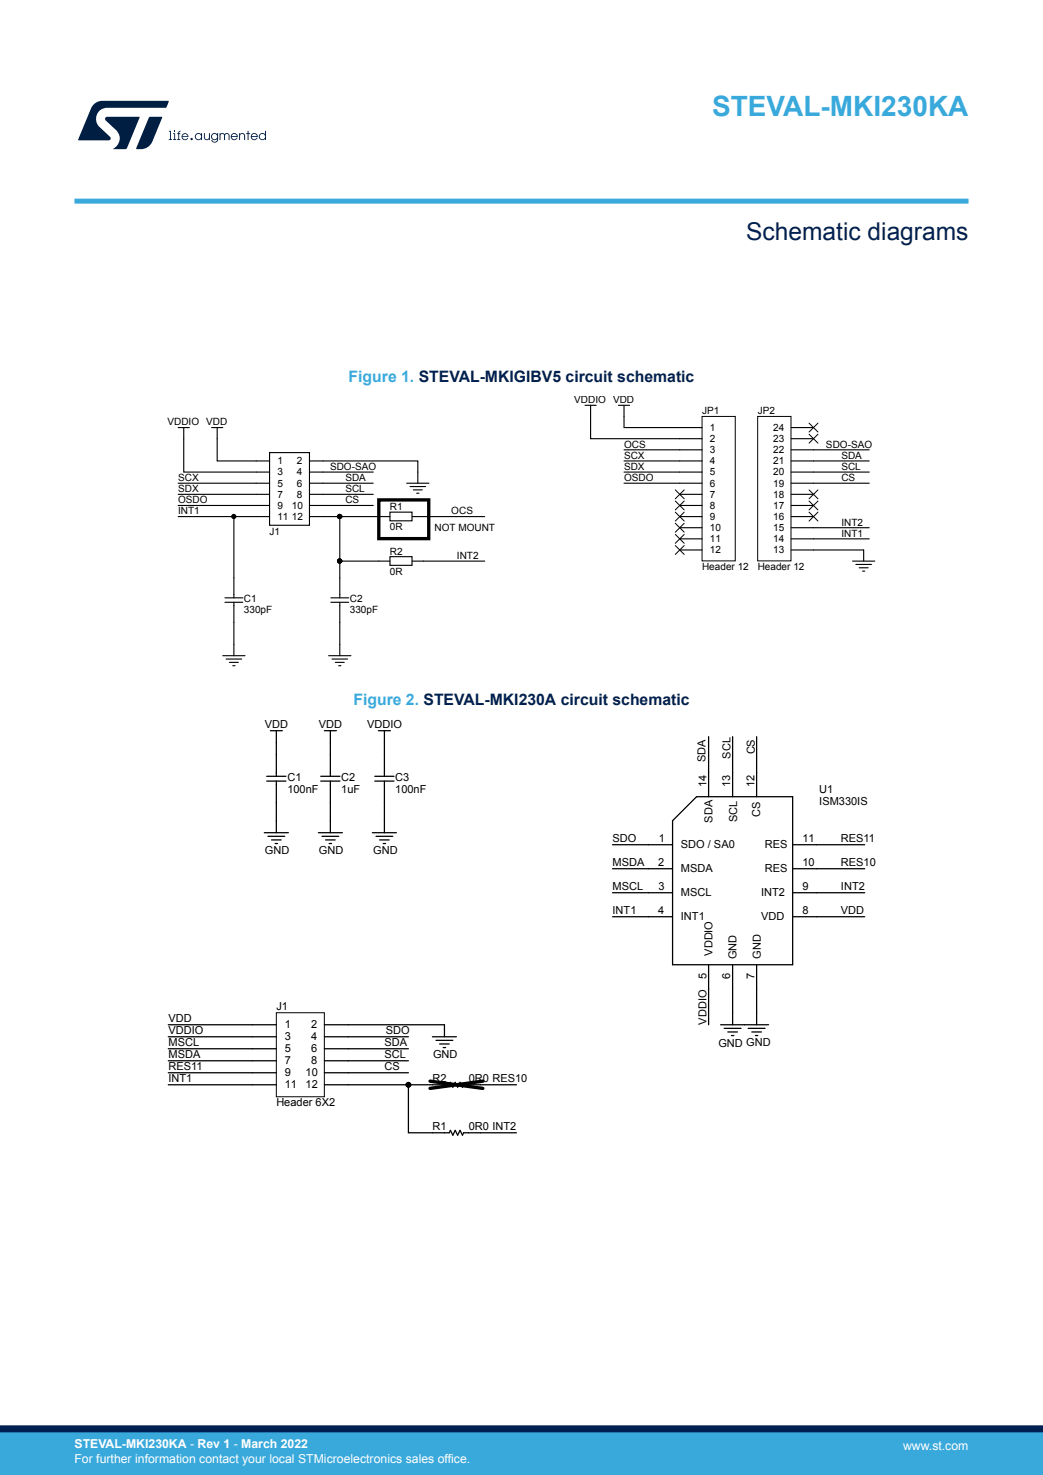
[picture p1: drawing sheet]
<svg xmlns="http://www.w3.org/2000/svg" width="210mm" height="297mm" viewBox="0 0 210 297" stroke-linecap="round" stroke-linejoin="round" font-family="sans-serif">
<g fill="none" stroke="#000" stroke-width=".2">
<path d="M136 98.6l1.8 1.8M137.8 98.6l-1.8 1.8M141.4 83.9h6.6v29h-6.6zM152.6 83.9h6.7v29h-6.7zM162.9 85.2l1.8 1.8M162.9 87.4l1.8 1.8M162.9 98.6l1.8 1.8M164.7 85.2l-1.8 1.8M164.7 87.4l-1.8 1.8M164.7 98.6l-1.8 1.8M136 100.9l1.8 1.8M136 103.1l1.8 1.8"/>
<path d="M136 105.4l1.8 1.8M136 107.6l1.8 1.8M136 109.8l1.8 1.8M137.8 100.9l-1.8 1.8M137.8 103.1l-1.8 1.8M137.8 105.4l-1.8 1.8M137.8 107.6l-1.8 1.8M137.8 109.8l-1.8 1.8M162.9 100.9l1.8 1.8M162.9 103.1l1.8 1.8M164.7 100.9l-1.8 1.8M164.7 103.1l-1.8 1.8"/>
<path d="M55.6 203.9h9.7v16.9h-9.7z"/>
<circle cx="47.1" cy="104" r=".43"/>
<circle cx="68.4" cy="113" r=".43"/>
<circle cx="68.4" cy="104" r=".43"/>
<circle cx="82.2" cy="218.4" r=".48"/>
</g>
<g fill="none" stroke="#000" stroke-width=".22">
<path d="M35.9 97.3h18.4M35.9 86.1h2.2M35.9 99.5h18.4M37 86.1v9h17.3M42.6 86.1h2.2M43.7 86.1v6.7h10.6M54.3 91.1h8v14.7h-8zM62.4 92.8h21.7v4.5M62.4 95.1h12.7M62.4 97.3h12.7M62.4 99.5h12.7M81.9 97.3h4.5"/>
<path d="M82.6 98h3.1M83.2 98.6h1.8M83.9 99.3h.4M117.8 81.6h2.2M118.9 81.6v6.7h22.5M124.5 81.6h2.3M125.6 90.6h15.8M125.6 92.8h15.8M125.6 95.1h15.8M125.6 97.3h15.8M125.6 81.6v4.5h15.8M136.9 99.5h4.5"/>
<path d="M159.3 86.1h4.5M159.3 88.3h4.5M159.3 90.6h15.7M159.3 92.8h15.7M159.3 95.1h15.7M159.3 97.3h15.7M159.3 99.5h4.5M35.9 101.8h18.4M35.9 104h18.4M47.1 104v16.4M62.4 101.8h12.7M62.4 104h16.1"/>
<path d="M68.4 104v16.4M68.4 113h10.1M78.5 103.1h4.5v1.8h-4.5zM78.5 112.1h4.5v1.7h-4.5zM83 104h14.6M83 113h14.6M136.9 101.8h4.5M136.9 104h4.5M136.9 106.3h4.5M136.9 108.5h4.5M136.9 110.7h4.5M159.3 101.8h4.5"/>
<path d="M159.3 104h4.5M159.3 106.3h15.7M159.3 108.5h15.7M159.3 110.7h14.6v2.3M171.6 113h4.5M172.3 113.7h3.2M173 114.3h1.8M173.7 115h.4M44.8 132h4.5M45.3 120.4h3.6M45.3 121.3h3.6M45.5 132.7h3.2"/>
<path d="M46.2 133.4h1.8M46.9 134h.4M47.1 121.3v10.7M66.2 132h4.5M66.6 121.3h3.6M66.6 120.4h3.6M66.8 132.7h3.2M67.5 133.4h1.8M68.2 134h.4M68.4 121.3v10.7"/>
</g>
<g fill="#000">
<circle cx="47.1" cy="104" r=".43"/>
<circle cx="68.4" cy="113" r=".43"/>
<circle cx="68.4" cy="104" r=".43"/>
<circle cx="82.2" cy="218.4" r=".48"/>
</g>
<path d="M76.3 100.7h10v7.8h-10z" fill="none" stroke="#000" stroke-width=".67"/>
<g fill="none" stroke="#000" stroke-width=".26">
<path d="M53.7 156.3h3.9M53.7 157.3h3.9M54.4 147.1h2.4M55.6 147.1v9.2M55.6 157.3v10.4M64.6 157.3h3.9M64.6 156.3h3.9M65.3 147.1h2.4M66.5 147.1v9.2M66.5 157.3v10.4M75.5 157.3h3.8M75.5 156.3h3.8"/>
<path d="M76.2 147.1h2.4M77.4 147.1v9.2M77.4 157.3v10.4M142.7 148.3v12.1M147.5 148.3v12.1M152.3 148.3v12.1M53.2 167.7h4.9M53.9 168.4h3.4M54.7 169.1h1.9M55.4 169.8h.5M64.1 167.7h4.8M64.8 168.4h3.4"/>
<path d="M65.5 169.1h2M66.3 169.8h.5M75 167.7h4.8M75.7 168.4h3.4M76.4 169.1h2M77.2 169.8h.4M123.3 170.1h12.1M123.3 174.9h12.1M123.3 179.8h12.1M135.4 165.3l4.9-4.9h19.3v33.9h-24.2zM159.6 170.1h14.5M159.6 174.9h14.5"/>
<path d="M159.6 179.8h14.5M123.3 184.6h12.1M142.7 194.3v12M147.5 194.3v12M152.3 194.3v12M159.6 184.6h14.5M33.9 208.8h21.7M33.9 206.3h21.7M33.9 211.2h21.7M33.9 213.6h21.7M33.9 216h21.7M33.9 218.4h21.7"/>
<path d="M65.3 218.4h16.9v9.7h8.3l.2-.5 .5 1 .5-1 .4 1 .5-1 .5 1 .3-.5h10.6M65.3 208.8h16.9M65.3 206.3h24.2v2.5M65.3 211.2h16.9M65.3 213.6h16.9M65.3 216h16.9M82.2 218.4h8.3l.2-.5 .5 1 .5-1 .4 1 .5-1 .5 1 .3-.5h10.6M87.1 208.8h4.8M87.8 209.5h3.4M88.5 210.2h2M89.2 210.9h.5M145.1 206.3h9.7"/>
<path d="M145.8 207.1h3.4M146.5 207.8h2M147.3 208.5h.4M150.6 207.1h3.4M151.4 207.8h1.9M152.1 208.5h.5"/>
</g>
<path d="M86.6 217.7l10.6 1.5M97.2 217.7l-10.6 1.5" fill="none" stroke="#000" stroke-width=".68"/>
<path d="M15 40.5h180" fill="none" stroke="#39a9dc" stroke-width="1"/>
<g fill="#001e41">
<path d="M18.9 21a2.45 2.45 0 0 1 1.7-.7h13.2l.2 .1-.6 1.3h-11.7a2.24 2.24 0 0 0-2.2 1.3 2.24 2.24 0 0 0 .4 2.5l2.2 2 .2 .3-.2 .4h-6.3l2.6-6.4z"/>
<path d="M30 23.6l2.5-.1 .2 .1-2 4.9a2.6 2.6 0 0 1-3.3 1.4z"/>
<path d="M21.4 23.6l6.6-.1 .1 .2-2.6 6.2-2.8 .1a2.37 2.37 0 0 0 .7-3.8l-2.1-1.9-.1-.3z"/>
<path d="M41.1 26.8h.1v.8a.42 .42 0 0 0 .5 .5 .42 .42 0 0 0 .4-.6v-.7h.2v1.4h-.2v-.2a.57 .57 0 0 1-.7 .2 .57 .57 0 0 1-.3-.6z"/>
<path d="M44.2 26.8h.2v.2l.5-.2 .3 .2 .5-.2a.54 .54 0 0 1 .5 .6v.8h-.2v-.8a.37 .37 0 0 0-.3-.4 .37 .37 0 0 0-.4 .4v.8h-.2v-.8a.37 .37 0 0 0-.3-.4 .37 .37 0 0 0-.4 .4v.8h-.2z"/>
<path d="M48.1 26.8h.2v.2a.59 .59 0 0 1 .7-.2 .59 .59 0 0 1 .4 .6v.8h-.2v-.8a.42 .42 0 0 0-.5-.4 .42 .42 0 0 0-.4 .4v.8h-.2z"/>
<path d="M49.9 26.3h.1v.5h.4v.2h-.4v1.2h-.1v-1.2h-.3v-.2h.3z"/>
<path d="M35 26.3h.2v.3h-.2z"/>
<path d="M34 26.3h.4v1.7h.2v.2h-.6v-.2h.2v-1.5h-.2z"/>
<path d="M34.9 26.8h.4v1.2h.2v.2h-.6v-.2h.2v-1h-.2z"/>
<path d="M36 26.4l.3-.1-.2 .5h.2v.2h-.2v1h.2v.2h-.6v-.2h.2v-1h-.2v-.2h.2z"/>
<path d="M39.4 27.5a.55 .55 0 0 1 1.1 0 .55 .55 0 0 1-1.1 0zM39.4 27a.72 .72 0 0 0 .1 1 .72 .72 0 0 0 1 0v.2h.2v-1.4h-.2v.2l-.5-.2z"/>
<path d="M42.7 27.5a.54 .54 0 0 1 1 0 .54 .54 0 0 1-1 0zM42.7 27a.71 .71 0 0 0 0 1 .71 .71 0 0 0 1 0 .51 .51 0 0 1-.4 .5 .51 .51 0 0 1-.6-.3h-.2a.7 .7 0 0 0 .8 .5 .7 .7 0 0 0 .6-.7v-1.2h-.2v.2l-.5-.2z"/>
<path d="M46.8 27.2a.52 .52 0 0 1 .5-.2 .52 .52 0 0 1 .4 .4h-1.1zM46.7 27a.72 .72 0 0 0 .1 1.1 .72 .72 0 0 0 1-.4h-.2a.52 .52 0 0 1-.5 .3 .52 .52 0 0 1-.5-.4h1.3a.72 .72 0 0 0-.4-.7 .72 .72 0 0 0-.8 .1z"/>
<path d="M50.8 27.2a.52 .52 0 0 1 .5-.2 .52 .52 0 0 1 .4 .4h-1zM50.7 27a.72 .72 0 0 0 .1 1.1 .72 .72 0 0 0 1.1-.4h-.2a.52 .52 0 0 1-.6 .3 .52 .52 0 0 1-.4-.4h1.2a.72 .72 0 0 0-.4-.7 .72 .72 0 0 0-.8 .1z"/>
<path d="M52.3 27.5a.55 .55 0 0 1 1.1 0 .55 .55 0 0 1-1.1 0zM52.3 27a.72 .72 0 0 0 0 1 .72 .72 0 0 0 1.1 0v.2h.2v-1.9h-.2v.7l-.6-.2z"/>
<path d="M36.8 27.2a.52 .52 0 0 1 .6-.2 .52 .52 0 0 1 .4 .4h-1.1zM36.8 27a.7 .7 0 0 0 .1 1.1 .7 .7 0 0 0 1-.3l-.3 .1a.52 .52 0 0 1-.9-.3l1.3-.1a.7 .7 0 0 0-.5-.6 .7 .7 0 0 0-.7 .1z"/>
<circle cx="38.6" cy="28" r=".24"/>
</g>
<g fill="#39a9dc">
<path d="M0 288.4h210v8.6h-210z" fill-rule="evenodd"/>
<path d="M-.1 288.4h210.2v6.9h-210.2z" fill-rule="evenodd"/>
</g>
<path d="M0 287.7h210" fill="none" stroke="#002052" stroke-width="1.4"/>
<text font-size="5.6" fill="#39a9dc" x="143.4" y="23.4">STEVAL-MKI230KA</text>
<text font-size="4.9" fill="#002052" x="150.3" y="48.4">Schematic diagrams</text>
<g font-size="3.2" fill="#39a9dc">
<text x="70.2" y="76.8">Figure 1. STEVAL-MKIGIBV5 circuit schematic</text>
<text x="71.2" y="142">Figure 2. STEVAL-MKI230A circuit schematic</text>
</g>
<g font-size="2.5" fill="#fff">
<text x="15" y="291.6">STEVAL-MKI230KA - Rev 1 - March 2022</text>
<text x="181.8" y="291.9">www.st.com</text>
<text x="15" y="294.6">For further information contact your local STMicroelectronics sales office.</text>
</g>
<g font-size="2.2">
<text x="53.3" y="146.6">VDD</text>
<text x="64.2" y="146.6">VDD</text>
<text x="73.9" y="146.6">VDDIO</text>
<text x="142" y="153.5" transform="rotate(-90 142 153.5)">SDA</text>
<text x="147.1" y="152.8" transform="rotate(-90 147.1 152.8)">SCL</text>
<text x="152" y="151.9" transform="rotate(-90 152 151.9)">CS</text>
<text x="57.9" y="159.7">100nF</text>
<text x="57.9" y="157.3">C1</text>
<text x="68.7" y="159.7">1uF</text>
<text x="68.7" y="157.3">C2</text>
<text x="79.6" y="159.7">100nF</text>
<text x="79.6" y="157.3">C3</text>
<text x="142.2" y="158.5" transform="rotate(-90 142.2 158.5)">14</text>
<text x="147" y="158.5" transform="rotate(-90 147 158.5)">13</text>
<text x="151.9" y="158.5" transform="rotate(-90 151.9 158.5)">12</text>
<text x="165" y="159.7">U1</text>
<text x="143.4" y="165.7" transform="rotate(-90 143.4 165.7)">SDA</text>
<text x="148.4" y="165.5" transform="rotate(-90 148.4 165.5)">SCL</text>
<text x="153.1" y="164.6" transform="rotate(-90 153.1 164.6)">CS</text>
<text x="165" y="162.1">ISM330IS</text>
<text x="53.3" y="172">GND</text>
<text x="64.2" y="172">GND</text>
<text x="75.1" y="172">GND</text>
<text x="123.3" y="169.6">SDO</text>
<text x="132.7" y="169.6">1</text>
<text x="137.1" y="170.8">SDO / SA0</text>
<text x="154" y="170.8">RES</text>
<text x="161.5" y="169.6">11</text>
<text x="169.3" y="169.6">RES11</text>
<text x="123.3" y="179.2">MSCL</text>
<text x="123.3" y="174.4">MSDA</text>
<text x="132.5" y="174.4">2</text>
<text x="132.6" y="179.2">3</text>
<text x="137.1" y="175.6">MSDA</text>
<text x="154" y="175.6">RES</text>
<text x="161.5" y="179.2">9</text>
<text x="161.5" y="174.4">10</text>
<text x="169.3" y="174.4">RES10</text>
<text x="169.3" y="179.2">INT2</text>
<text x="123.3" y="184.1">INT1</text>
<text x="132.5" y="184.1">4</text>
<text x="137.1" y="180.4">MSCL</text>
<text x="137.1" y="185.3">INT1</text>
<text x="153.3" y="185.3">VDD</text>
<text x="153.3" y="180.4">INT2</text>
<text x="161.5" y="184.1">8</text>
<text x="169.3" y="184.1">VDD</text>
<text x="142.2" y="197.2" transform="rotate(-90 142.2 197.2)">5</text>
<text x="143.4" y="192.6" transform="rotate(-90 143.4 192.6)">VDDIO</text>
<text x="147" y="197.2" transform="rotate(-90 147 197.2)">6</text>
<text x="148.3" y="193.1" transform="rotate(-90 148.3 193.1)">GND</text>
<text x="151.9" y="197.2" transform="rotate(-90 151.9 197.2)">7</text>
<text x="153.2" y="193" transform="rotate(-90 153.2 193)">GND</text>
<text x="55.6" y="203.4">J1</text>
<text x="33.9" y="205.8">VDD</text>
<text x="33.9" y="208.3">VDDIO</text>
<text x="57.4" y="207.1">1</text>
<text x="57.4" y="209.5">3</text>
<text x="62.7" y="207.1">2</text>
<text x="62.7" y="209.5">4</text>
<text x="77.7" y="208.3">SDO</text>
<text x="142.2" y="206.3" transform="rotate(-90 142.2 206.3)">VDDIO</text>
<text x="33.9" y="210.7">MSCL</text>
<text x="33.9" y="213.1">MSDA</text>
<text x="33.9" y="215.5">RES11</text>
<text x="57.4" y="211.9">5</text>
<text x="57.4" y="214.3">7</text>
<text x="62.7" y="211.9">6</text>
<text x="62.7" y="214.3">8</text>
<text x="77.4" y="210.7">SDA</text>
<text x="77.4" y="213.1">SCL</text>
<text x="77.4" y="215.5">CS</text>
<text x="87.2" y="213.1">GND</text>
<text x="144.6" y="210.7">GND GND</text>
<text x="33.9" y="217.9">INT1</text>
<text x="57.4" y="216.7">9</text>
<text x="57.4" y="219.1">11</text>
<text x="61.5" y="216.7">10</text>
<text x="61.5" y="219.1">12</text>
<text x="87.1" y="217.9">R2</text>
<text x="94.4" y="217.9">0R0 RES10</text>
<text x="55.6" y="222.7">Header 6X2</text>
<text x="87.1" y="227.6">R1</text>
<text x="94.4" y="227.6">0R0 INT2</text>
</g>
<g font-size="2">
<text x="115.6" y="81.2">VDDIO</text>
<text x="123.4" y="81.2">VDD</text>
<text x="141.4" y="83.4">JP1</text>
<text x="152.6" y="83.4">JP2</text>
<text x="33.7" y="85.7">VDDIO</text>
<text x="41.5" y="85.7">VDD</text>
<text x="142.9" y="86.8">1</text>
<text x="142.9" y="89">2</text>
<text x="155.7" y="86.8">24</text>
<text x="155.7" y="89">23</text>
<text x="55.8" y="93.5">1</text>
<text x="55.8" y="95.7">3</text>
<text x="59.8" y="93.5">2</text>
<text x="59.8" y="95.7">4</text>
<text x="66.4" y="94.6">SDO-SAO</text>
<text x="125.6" y="90.1">OCS</text>
<text x="125.6" y="92.4">SCX</text>
<text x="125.6" y="94.6">SDX</text>
<text x="142.9" y="91.2">3</text>
<text x="142.9" y="93.5">4</text>
<text x="142.9" y="95.7">5</text>
<text x="155.7" y="91.2">22</text>
<text x="155.7" y="93.5">21</text>
<text x="155.7" y="95.7">20</text>
<text x="166.3" y="90.1">SDO-SAO</text>
<text x="169.4" y="94.6">SCL</text>
<text x="169.4" y="92.4">SDA</text>
<text x="35.9" y="96.8">SCX</text>
<text x="35.9" y="99.1">SDX</text>
<text x="35.9" y="101.4">OSDO</text>
<text x="55.8" y="98">5</text>
<text x="55.8" y="100.2">7</text>
<text x="59.8" y="98">6</text>
<text x="59.8" y="100.2">8</text>
<text x="69.5" y="101.4">CS</text>
<text x="69.5" y="99.1">SCL</text>
<text x="69.5" y="96.8">SDA</text>
<text x="125.6" y="96.8">OSDO</text>
<text x="142.9" y="98">6</text>
<text x="142.9" y="100.2">7</text>
<text x="155.7" y="98">19</text>
<text x="155.7" y="100.2">18</text>
<text x="169.4" y="96.8">CS</text>
<text x="35.9" y="103.6">INT1</text>
<text x="54.3" y="107.6">J1</text>
<text x="55.8" y="102.5">9</text>
<text x="55.8" y="104.7">11</text>
<text x="58.8" y="102.5">10</text>
<text x="58.8" y="104.7">12</text>
<text x="78.5" y="106.7">0R</text>
<text x="78.5" y="102.7">R1</text>
<text x="87.5" y="107">NOT MOUNT</text>
<text x="90.9" y="103.6">OCS</text>
<text x="142.9" y="102.5">8</text>
<text x="142.9" y="104.7">9</text>
<text x="142.9" y="107">10</text>
<text x="155.7" y="102.5">17</text>
<text x="155.7" y="104.7">16</text>
<text x="155.7" y="107">15</text>
<text x="169.4" y="105.8">INT2</text>
<text x="78.5" y="111.7">R2</text>
<text x="92" y="112.6">INT2</text>
<text x="142.9" y="109.2">11</text>
<text x="142.9" y="111.4">12</text>
<text x="155.7" y="109.2">14</text>
<text x="155.7" y="111.4">13</text>
<text x="169.4" y="108.1">INT1</text>
<text x="78.5" y="115.7">0R</text>
<text x="141.4" y="114.8">Header 12</text>
<text x="152.6" y="114.8">Header 12</text>
<text x="49.1" y="123.5">330pF</text>
<text x="49.1" y="121.3">C1</text>
<text x="70.4" y="123.5">330pF</text>
<text x="70.4" y="121.3">C2</text>
</g>
</svg>
